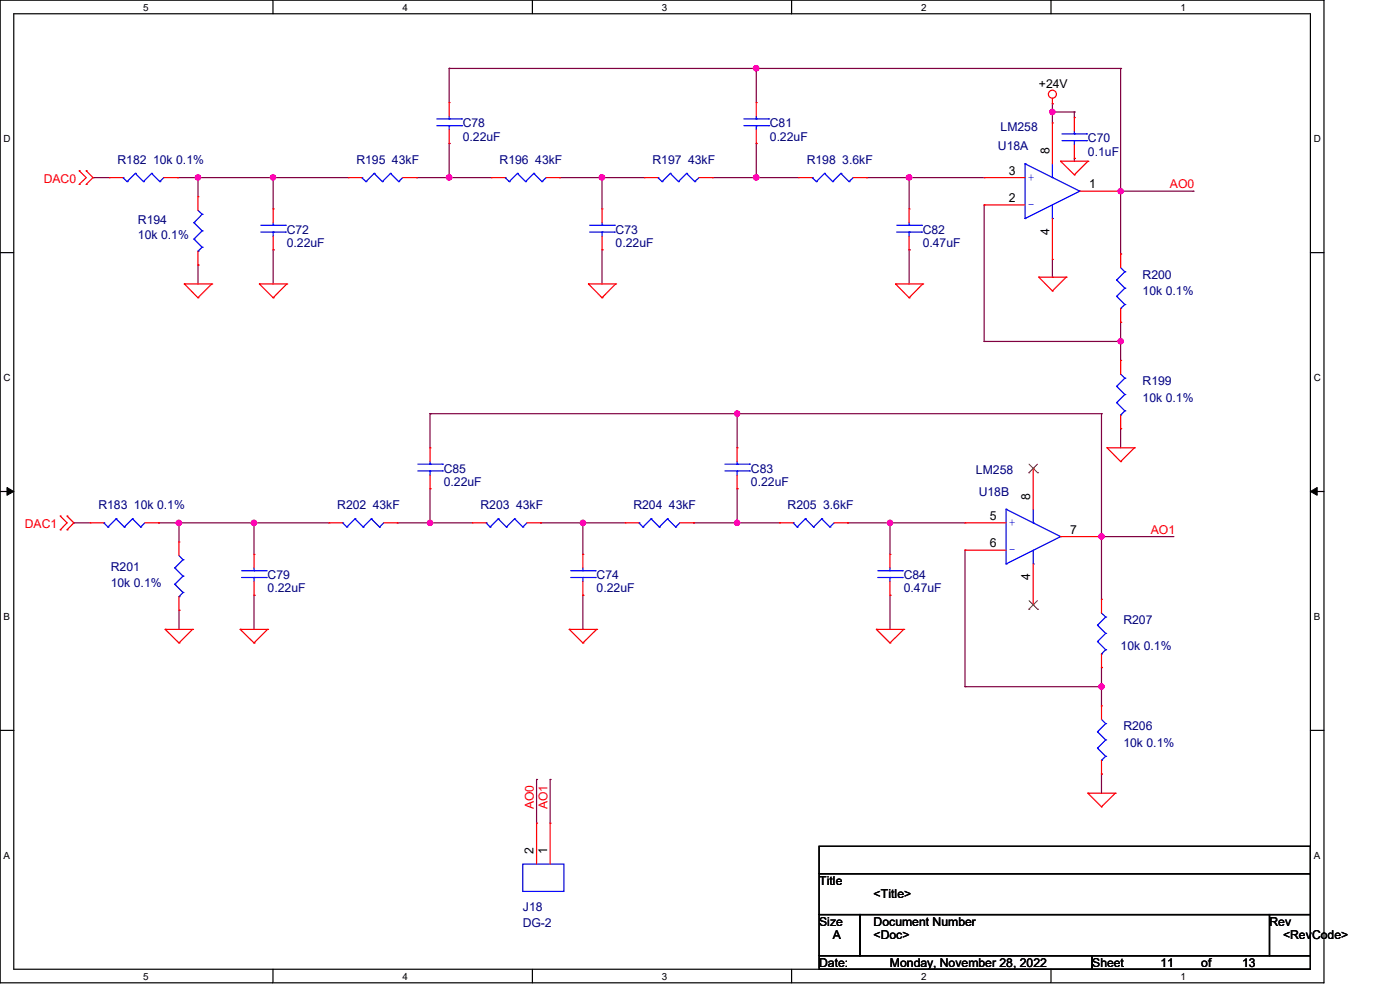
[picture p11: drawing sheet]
<svg xmlns="http://www.w3.org/2000/svg" width="297mm" height="210mm" viewBox="0 0 297 210" stroke-linecap="round" stroke-linejoin="round" font-family="sans-serif">
<path d="M0 0h280.9v208.5h-280.9zM2.9 2.9h275.1v202.7h-275.1z" fill="none" stroke="#000" stroke-width=".25"/>
<g fill="#fff">
<path d="M30.4 .3h1.1v2.4h-1.1z"/>
<path d="M30.4 205.9h1.1v2.3h-1.1z"/>
</g>
<path d="M57.9 0v2.9M57.9 205.6v2.9" fill="none" stroke="#000" stroke-width=".25"/>
<g fill="#fff">
<path d="M85.4 .3h1.1v2.4h-1.1z"/>
<path d="M85.4 205.9h1.1v2.3h-1.1z"/>
</g>
<path d="M112.9 0v2.9M112.9 205.6v2.9" fill="none" stroke="#000" stroke-width=".25"/>
<g fill="#fff">
<path d="M140.4 .3h1.2v2.4h-1.2z"/>
<path d="M140.4 205.9h1.2v2.3h-1.2z"/>
</g>
<path d="M167.9 0v2.9M167.9 205.6v2.9" fill="none" stroke="#000" stroke-width=".25"/>
<g fill="#fff">
<path d="M195.4 .3h1.2v2.4h-1.2z"/>
<path d="M195.4 205.9h1.2v2.3h-1.2z"/>
</g>
<path d="M223 0v2.9M223 205.6v2.9" fill="none" stroke="#000" stroke-width=".25"/>
<g fill="#fff">
<path d="M250.4 .3h1.2v2.4h-1.2z"/>
<path d="M250.4 205.9h1.2v2.3h-1.2z"/>
<path d="M.8 28.2h1.4v2.4h-1.4z"/>
<path d="M278.7 28.2h1.5v2.4h-1.5z"/>
<path d="M.8 78.9h1.4v2.3h-1.4z"/>
<path d="M278.7 78.9h1.5v2.3h-1.5z"/>
</g>
<path d="M0 53.6h2.9M278 53.6h2.9" fill="none" stroke="#000" stroke-width=".25"/>
<g fill="#fff">
<path d="M.8 129.6h1.3v2.3h-1.3z"/>
<path d="M278.7 129.6h1.4v2.3h-1.4z"/>
</g>
<path d="M0 104.3h2.9M278 104.3h2.9" fill="none" stroke="#000" stroke-width=".25"/>
<path d="M1.5 103.4l1.4 .9-1.4 .8zM278 104.3l1.4-.9v1.7z" fill="#000" stroke="#000" stroke-width=".21"/>
<g fill="#fff">
<path d="M.8 180.3h1.3v2.3h-1.3z"/>
<path d="M278.7 180.3h1.4v2.3h-1.4z"/>
</g>
<path d="M0 154.9h2.9M278 154.9h2.9M173.8 179.5h104.2v5.8h-104.2zM173.8 185.3h104.2v8.7h-104.2zM173.8 194h8.7v8.7h-8.7zM182.5 194h86.8v8.7h-86.8zM269.3 194h8.7v8.7h-8.7zM173.8 202.7h57.9v2.9h-57.9zM231.7 202.7h46.3v2.9h-46.3z" fill="none" stroke="#000" stroke-width=".25"/>
<g fill="none" stroke="#800040" stroke-width=".25">
<path d="M95.3 14.5h.1M95.3 14.5v7.3M95.3 14.5h142.4M160.4 14.5h.1M160.4 14.5v7.3M237.7 14.5h.1M237.7 14.5v39.4M19.7 37.7h.1M19.7 37.7h3.5M37.7 37.7h.1M37.7 37.7h36.2M42 37.7h.1"/>
<path d="M42 37.7v4M58 37.7h.1M58 37.7v6.6M88.3 37.7h.1M88.3 37.7h16M95.3 37.7h.1M95.3 30.4h.1M95.3 30.4v7.3M118.7 37.7h.1M118.7 37.7h18M127.7 37.7h.1M127.7 37.7v6.6"/>
<path d="M151.2 37.7h18.2M160.4 30.4h.1M160.4 37.7h.1M160.4 30.4v7.3M183.9 37.7h.1M183.9 37.7h24.9M192.9 37.7h.1M192.9 37.7v6.6M223.3 23.7h.1M223.3 22h.1M223.3 22v4.1M223.3 23.7h4.6"/>
<path d="M227.9 33.6h.1M227.9 23.7h.1M227.9 23.7v1.2M227.9 33.6v.6M42 56.2h.1M42 56.2v4M58 53h.1M58 53v7.2M127.7 53h.1M127.7 53v7.2M192.9 53h.1M192.9 53v7.2"/>
<path d="M208.8 43.5v28.9M223.3 58.8h.1M223.3 55v3.8M237.7 40.6h.1M237.7 53.9h.1M237.7 40.6h15.4M253.1 40.6h.1M208.8 72.4h.1M208.8 72.4h28.9M237.7 72.4h.1M237.7 68.4h.1M237.7 68.4v8.1"/>
<path d="M91.2 87.8h.1M91.2 87.8v7.2M91.2 87.8h142.5M156.4 87.8h.1M156.4 87.8v7.2M233.7 87.8h.1M233.7 87.8v39.3M237.7 90.9h.1M237.7 90.9v4.1M15.7 110.9h.1M15.7 110.9h3.4M33.6 110.9h.1"/>
<path d="M33.6 110.9h36.2M38 110.9h.1M38 110.9v4.1M53.9 110.9h.1M53.9 110.9v6.7M84.3 110.9h.1M84.3 110.9h15.9M91.2 110.9h.1M91.2 103.7h.1M91.2 103.7v7.2M114.7 110.9h.1M114.7 110.9h17.9"/>
<path d="M123.7 110.9h.1M123.7 110.9v6.7M147.1 110.9h.1M147.1 110.9h18.3M156.4 103.7h.1M156.4 110.9h.1M156.4 103.7v7.2M179.8 110.9h.1M179.8 110.9h24.9M188.8 110.9h.1M188.8 110.9v6.7M204.7 116.7h.1"/>
<path d="M204.7 116.7v29M233.7 113.8h.1M233.7 113.8h15.3M38 129.5h.1M38 129.5v4M53.9 126.3h.1M53.9 126.3v7.2M123.7 126.3h.1M123.7 126.3v7.2M188.8 126.3h.1M188.8 126.3v7.2M204.7 145.7h.1"/>
<path d="M204.7 145.7h29M233.7 145.7h.1M233.7 141.6h.1M233.7 141.6v8.1M113.8 165.4h.1M113.8 165.4v9.2M116.7 165.4h.1M116.7 165.4v9.2M233.7 164.2h.1M233.7 164.2v4.1"/>
</g>
<g fill="#f0f" stroke="#f0f" stroke-width=".25">
<circle cx="223.3" cy="23.7" r=".55"/>
<circle cx="42" cy="37.6" r=".55"/>
<circle cx="57.9" cy="37.6" r=".55"/>
<circle cx="95.3" cy="37.6" r=".56"/>
<circle cx="160.4" cy="14.5" r=".56"/>
<circle cx="127.7" cy="37.6" r=".56"/>
<circle cx="160.4" cy="37.6" r=".56"/>
<circle cx="192.9" cy="37.6" r=".56"/>
<circle cx="237.7" cy="72.4" r=".55"/>
<circle cx="237.7" cy="40.6" r=".55"/>
<circle cx="53.9" cy="110.9" r=".56"/>
<circle cx="91.2" cy="110.9" r=".55"/>
<circle cx="156.4" cy="87.7" r=".55"/>
<circle cx="123.7" cy="110.9" r=".55"/>
<circle cx="156.4" cy="110.9" r=".55"/>
<circle cx="188.8" cy="110.9" r=".55"/>
<circle cx="233.7" cy="145.6" r=".55"/>
<circle cx="233.7" cy="113.8" r=".55"/>
<circle cx="37.9" cy="110.9" r=".55"/>
</g>
<g fill="none" stroke="#f00" stroke-width=".25">
<path d="M16.8 36.2h.1M16.8 39.1h.1M16.8 36.2l1.5 1.5-1.5 1.4M18.3 39.1h.1M18.3 36.2h.1M18.3 36.2l1.4 1.5-1.4 1.4M23.2 37.7h.1M23.2 37.7h2.9M34.8 37.7h2.9M37.7 37.7h.1M73.9 37.7h.1M73.9 37.7h2.9"/>
<path d="M85.4 37.7h2.9M88.3 37.7h.1M95.3 21.8h.1M95.3 30.4h.1M95.3 21.8v2.8M95.3 27.5v2.9M104.3 37.7h.1M104.3 37.7h2.8M115.9 37.7h2.8M118.7 37.7h.1M136.7 37.7h.1M136.7 37.7h2.9"/>
<path d="M148.3 37.7h2.9M151.2 37.7h.1M160.4 21.8h.1M160.4 30.4h.1M160.4 21.8v2.8M160.4 27.5v2.9M169.4 37.7h.1M169.4 37.7h2.9M181 37.7h2.9M183.9 37.7h.1M208.8 37.7h.1M208.8 37.7h8.7"/>
<path d="M223.3 22h.1M223.3 26.1h.1M223.3 20.9v1.1M223.3 26.1v8.7M225 34.2h.1M225 34.2h5.8M225 34.2l2.9 2.9M227.9 37.1h.1M227.9 24.9h.1M227.9 33.6h.1M227.9 24.9v2.9M227.9 30.7v2.9"/>
<path d="M230.8 34.2h.1M230.8 34.2l-2.9 2.9M42 41.7h.1M42 56.2h.1M42 41.7v2.9M42 53.3v2.9M58 44.3h.1M58 53h.1M58 44.3v2.9M58 50.1v2.9M127.7 44.3h.1M127.7 53h.1"/>
<path d="M127.7 44.3v2.9M127.7 50.1v2.9M192.9 44.3h.1M192.9 53h.1M192.9 44.3v2.9M192.9 50.1v2.9M208.8 43.5h.1M208.8 43.5h8.7M220.4 58.8h.1M220.4 58.8h5.8M220.4 58.8l2.9 2.9M223.3 55h.1"/>
<path d="M223.3 46.4v8.6M226.2 58.8h.1M226.2 58.8l-2.9 2.9M229.1 40.6h8.6M237.7 40.6h.1M237.7 53.9h.1M237.7 53.9v2.9M39.1 60.2h.1M39.1 60.2h5.8M39.1 60.2l2.9 3M42 63.2h.1M44.9 60.2h.1"/>
<path d="M44.9 60.2l-2.9 3M55 60.2h.1M55 60.2h5.8M55 60.2l3 3M58 63.2h.1M60.8 60.2h.1M60.8 60.2l-2.8 3M124.8 60.2h.1M124.8 60.2h5.8M124.8 60.2l2.9 3M127.7 63.2h.1M130.6 60.2h.1"/>
<path d="M130.6 60.2l-2.9 3M190 60.2h.1M190 60.2h5.7M190 60.2l2.9 3M192.9 63.2h.1M195.7 60.2h.1M195.7 60.2l-2.8 3M223.3 61.7h.1M237.7 68.4h.1M237.7 76.5h.1M237.7 65.4v3M237.7 76.5v2.9"/>
<path d="M91.2 95h.1M91.2 95v2.9M156.4 95h.1M156.4 95v2.9M219.2 99.4h.1M219.2 99.4v8.6M234.9 95h.1M234.9 95h5.8M234.9 95l2.8 2.9M237.7 97.9h.1M237.7 90.9h.1M237.7 88.1v2.8"/>
<path d="M240.7 95h.1M240.7 95l-3 2.9M12.8 109.5h.1M12.8 112.4h.1M12.8 109.5l1.4 1.4-1.4 1.5M14.2 112.4h.1M14.2 109.5h.1M14.2 109.5l1.5 1.4-1.5 1.5M19.1 110.9h.1M19.1 110.9h2.9M30.7 110.9h2.9M33.6 110.9h.1"/>
<path d="M38 115h.1M38 115v2.9M53.9 117.6h.1M53.9 117.6v2.9M69.8 110.9h.1M69.8 110.9h2.9M81.4 110.9h2.9M84.3 110.9h.1M91.2 103.7h.1M91.2 100.8v2.9M100.2 110.9h.1M100.2 110.9h2.9"/>
<path d="M111.8 110.9h2.9M114.7 110.9h.1M123.7 117.6h.1M123.7 117.6v2.9M132.6 110.9h.1M132.6 110.9h3M144.2 110.9h2.9M147.1 110.9h.1M156.4 103.7h.1M156.4 100.8v2.9M165.4 110.9h.1M165.4 110.9h2.9"/>
<path d="M177 110.9h2.8M179.8 110.9h.1M188.8 117.6h.1M188.8 117.6v2.9M204.7 110.9h.1M204.7 116.7h.1M204.7 110.9h8.7M204.7 116.7h8.7M219.2 119.6v8.7M225 113.8h8.7M233.7 113.8h.1M35.1 133.5h.1"/>
<path d="M35.1 133.5h5.8M35.1 133.5l2.9 2.9M38 136.4h.1M38 129.5h.1M38 126.6v2.9M40.9 133.5h.1M40.9 133.5l-2.9 2.9M51 133.5h.1M51 133.5h5.8M51 133.5l2.9 2.9M53.9 136.4h.1M53.9 126.3h.1"/>
<path d="M53.9 123.4v2.9M56.8 133.5h.1M56.8 133.5l-2.9 2.9M120.8 133.5h.1M120.8 133.5h5.8M120.8 133.5l2.9 2.9M123.7 136.4h.1M123.7 126.3h.1M123.7 123.4v2.9M126.6 133.5h.1M126.6 133.5l-2.9 2.9M185.9 133.5h.1"/>
<path d="M185.9 133.5h5.8M185.9 133.5l2.9 2.9M188.8 136.4h.1M188.8 126.3h.1M188.8 123.4v2.9M191.7 133.5h.1M191.7 133.5l-2.9 2.9M219.2 128.3h.1M233.7 127.1h.1M233.7 127.1v2.9M233.7 138.7v2.9M233.7 149.7h.1"/>
<path d="M233.7 141.6h.1M233.7 149.7v2.9M113.8 174.6h.1M113.8 174.6v8.7M116.7 174.6h.1M116.7 174.6v8.7M230.8 168.3h.1M230.8 168.3h5.8M230.8 168.3l2.9 2.9M233.7 171.2h.1M233.7 164.2h.1M233.7 161.3v2.9"/>
<path d="M236.6 168.3h.1M236.6 168.3l-2.9 2.9"/>
<circle cx="223.3" cy="20" r=".85"/>
</g>
<g fill="none" stroke="#00f" stroke-width=".25">
<path d="M26.1 37.7h.1M26.1 37.7l.9 .8M27 38.5h.1M28.7 36.8h.1M28.7 36.8l1.7 1.7M28.7 36.8l-1.7 1.7M30.4 38.5h.1M32.2 36.8h.1M32.2 36.8l1.7 1.7M32.2 36.8l-1.8 1.7M33.9 38.5h.1M34.8 37.7l-.9 .8"/>
<path d="M76.8 37.7h.1M76.8 37.7l.8 .8M77.6 38.5h.1M79.4 36.8h.1M79.4 36.8l1.7 1.7M79.4 36.8l-1.8 1.7M81.1 38.5h.1M82.8 36.8h.1M82.8 36.8l1.8 1.7M82.8 36.8l-1.7 1.7M84.6 38.5h.1M85.4 37.7l-.8 .8"/>
<path d="M92.7 26.7h5.2M92.7 25.2h5.2M95.3 25.2h.1M95.3 26.7h.1M95.3 24.6v.6M95.3 26.7v.8M97.9 26.7h.1M97.9 25.2h.1M107.1 37.7h.1M107.1 37.7l.9 .8M108 38.5h.1M109.8 36.8h.1"/>
<path d="M109.8 36.8l1.7 1.7M109.8 36.8l-1.8 1.7M111.5 38.5h.1M113.2 36.8h.1M113.2 36.8l1.8 1.7M113.2 36.8l-1.7 1.7M115 38.5h.1M115.9 37.7l-.9 .8M139.6 37.7h.1M139.6 37.7l.9 .8M140.5 38.5h.1M142.2 36.8h.1"/>
<path d="M142.2 36.8l1.7 1.7M142.2 36.8l-1.7 1.7M143.9 38.5h.1M145.7 36.8h.1M145.7 36.8l1.7 1.7M145.7 36.8l-1.8 1.7M147.4 38.5h.1M148.3 37.7l-.9 .8M157.8 26.7h5.3M157.8 25.2h5.3M160.4 25.2h.1M160.4 26.7h.1"/>
<path d="M160.4 24.6v.6M160.4 26.7v.8M163.1 26.7h.1M163.1 25.2h.1M172.3 37.7h.1M172.3 37.7l.9 .8M173.2 38.5h.1M174.9 36.8h.1M174.9 36.8l1.8 1.7M174.9 36.8l-1.7 1.7M176.7 38.5h.1M178.4 36.8h.1"/>
<path d="M178.4 36.8l1.7 1.7M178.4 36.8l-1.7 1.7M180.1 38.5h.1M181 37.7l-.9 .8M217.5 34.8h.1M217.5 34.8l11.6 5.8M217.5 34.8v11.6M223.3 37.7h.1M223.3 34.8v2.9M225.3 29.8h5.2M225.3 28.4h5.2M227.9 28.4h.1"/>
<path d="M227.9 29.8h.1M227.9 27.8v.6M227.9 29.8v.9M230.5 29.8h.1M230.5 28.4h.1M41.1 47.2h.1M41.1 50.7h.1M41.1 47.2l1.8 1.8M41.1 50.7l1.8 1.8M42 53.3h.1M42 44.6l.9 .9M42.9 45.5h.1"/>
<path d="M42.9 49h.1M42.9 52.5h.1M42.9 45.5l-1.8 1.7M42.9 49l-1.8 1.7M42.9 52.5l-.9 .8M55.3 49.2h5.2M55.3 47.8h5.2M58 47.8h.1M58 49.2h.1M58 47.2v.6M58 49.2v.9M60.5 49.2h.1"/>
<path d="M60.5 47.8h.1M125.1 49.2h5.2M125.1 47.8h5.2M127.7 47.8h.1M127.7 49.2h.1M127.7 47.2v.6M127.7 49.2v.9M130.3 49.2h.1M130.3 47.8h.1M190.2 49.2h5.3M190.2 47.8h5.3M192.9 47.8h.1"/>
<path d="M192.9 49.2h.1M192.9 47.2v.6M192.9 49.2v.9M195.5 49.2h.1M195.5 47.8h.1M217.5 46.4h.1M223.3 46.4h.1M223.3 43.5v2.9M229.1 40.6h.1M229.1 40.6l-11.6 5.8M236.9 59.4h.1M236.9 59.4l1.7 1.7"/>
<path d="M237.7 56.8l.9 .9M238.6 57.7h.1M238.6 57.7l-1.7 1.7M236.9 62.9h.1M236.9 62.9l1.7 1.7M237.7 65.4h.1M237.7 79.4l.9 .8M238.6 61.1h.1M238.6 64.6h.1M238.6 61.1l-1.7 1.8M238.6 64.6l-.9 .8M88.6 99.9h5.3"/>
<path d="M88.6 98.5h5.3M91.2 98.5h.1M91.2 99.9h.1M91.2 97.9v.6M91.2 99.9v.9M93.9 99.9h.1M93.9 98.5h.1M153.8 99.9h5.2M153.8 98.5h5.2M156.4 98.5h.1M156.4 99.9h.1M156.4 97.9v.6"/>
<path d="M156.4 99.9v.9M159 99.9h.1M159 98.5h.1M236.9 82h.1M236.9 85.4h.1M236.9 82l1.7 1.7M236.9 85.4l1.7 1.8M237.7 88.1h.1M238.6 80.2h.1M238.6 83.7h.1M238.6 87.2h.1M238.6 80.2l-1.7 1.8"/>
<path d="M238.6 83.7l-1.7 1.7M238.6 87.2l-.9 .9M22 110.9h.1M22 110.9l.9 .9M22.9 111.8h.1M24.6 110.1h.1M24.6 110.1l1.8 1.7M24.6 110.1l-1.7 1.7M26.4 111.8h.1M28.1 110.1h.1M28.1 110.1l1.7 1.7M28.1 110.1l-1.7 1.7"/>
<path d="M29.8 111.8h.1M30.7 110.9l-.9 .9M38 117.9l.8 .8M38.8 118.7h.1M38.8 118.7l-1.7 1.8M72.7 110.9h.1M72.7 110.9l.9 .9M73.6 111.8h.1M75.3 110.1h.1M75.3 110.1l1.7 1.7M75.3 110.1l-1.7 1.7M77 111.8h.1"/>
<path d="M78.8 110.1h.1M78.8 110.1l1.7 1.7M78.8 110.1l-1.8 1.7M80.5 111.8h.1M81.4 110.9l-.9 .9M103.1 110.9h.1M103.1 110.9l.9 .9M104 111.8h.1M105.7 110.1h.1M105.7 110.1l1.7 1.7M105.7 110.1l-1.7 1.7M107.4 111.8h.1"/>
<path d="M109.2 110.1h.1M109.2 110.1l1.7 1.7M109.2 110.1l-1.8 1.7M110.9 111.8h.1M111.8 110.9l-.9 .9M135.6 110.9h.1M135.6 110.9l.8 .9M136.4 111.8h.1M138.1 110.1h.1M138.1 110.1l1.8 1.7M138.1 110.1l-1.7 1.7M139.9 111.8h.1"/>
<path d="M141.6 110.1h.1M141.6 110.1l1.7 1.7M141.6 110.1l-1.7 1.7M143.3 111.8h.1M144.2 110.9l-.9 .9M168.3 110.9h.1M168.3 110.9l.8 .9M169.1 111.8h.1M170.9 110.1h.1M170.9 110.1l1.7 1.7M170.9 110.1l-1.8 1.7M172.6 111.8h.1"/>
<path d="M174.3 110.1h.1M174.3 110.1l1.8 1.7M174.3 110.1l-1.7 1.7M176.1 111.8h.1M177 110.9l-.9 .9M213.4 119.6h.1M213.4 108h.1M213.4 108l11.6 5.8M213.4 108v11.6M219.2 110.9h.1M219.2 119.6h.1M219.2 108v2.9"/>
<path d="M219.2 116.7v2.9M225 113.8h.1M225 113.8l-11.6 5.8M37.1 120.5h.1M37.1 124h.1M37.1 120.5l1.7 1.7M37.1 124l1.7 1.7M38 126.6h.1M38.8 122.2h.1M38.8 125.7h.1M38.8 122.2l-1.7 1.8M38.8 125.7l-.8 .9"/>
<path d="M51.3 122.5h5.2M51.3 121.1h5.2M53.9 121.1h.1M53.9 122.5h.1M53.9 120.5v.6M53.9 122.5v.9M56.5 122.5h.1M56.5 121.1h.1M121.1 122.5h5.2M121.1 121.1h5.2M123.7 121.1h.1M123.7 122.5h.1"/>
<path d="M123.7 120.5v.6M123.7 122.5v.9M126.3 122.5h.1M126.3 121.1h.1M186.2 122.5h5.2M186.2 121.1h5.2M188.8 121.1h.1M188.8 122.5h.1M188.8 120.5v.6M188.8 122.5v.9M191.4 122.5h.1M191.4 121.1h.1"/>
<path d="M232.8 132.6h.1M232.8 136.1h.1M232.8 132.6l1.8 1.8M232.8 136.1l1.8 1.7M233.7 138.7h.1M233.7 130l.9 .9M234.6 130.9h.1M234.6 134.4h.1M234.6 137.8h.1M234.6 130.9l-1.8 1.7M234.6 134.4l-1.8 1.7M234.6 137.8l-.9 .9"/>
<path d="M232.8 155.2h.1M232.8 158.7h.1M232.8 155.2l1.8 1.8M232.8 158.7l1.8 1.7M233.7 152.6l.9 .9M234.6 153.5h.1M234.6 157h.1M234.6 153.5l-1.8 1.7M234.6 157l-1.8 1.7M233.7 161.3h.1M234.6 160.4h.1M234.6 160.4l-.9 .9"/>
<path d="M110.9 183.3h8.7v5.8h-8.7z"/>
</g>
<path d="M218.3 98.5l1.8 1.8M220.1 98.5l-1.8 1.8M218.3 100.3h.1M220.1 100.3h.1M218.3 129.2h.1M218.3 127.4l1.8 1.8M220.1 127.4l-1.8 1.8M220.1 129.2h.1" fill="none" stroke="#804000" stroke-width=".21"/>
<g font-size="2.6">
<text x="220.4" y="18.6">+24V</text>
<text x="222.6" y="32.7" transform="rotate(-90 222.6 32.7)">8</text>
<text x="214" y="37">3</text>
<text x="231.1" y="39.9">1</text>
<text x="214" y="42.8">2</text>
<text x="222.6" y="49.8" transform="rotate(-90 222.6 49.8)">4</text>
<text x="218.6" y="106" transform="rotate(-90 218.6 106)">8</text>
<text x="210" y="110.3">5</text>
<text x="227" y="113.2">7</text>
<text x="210" y="116.1">6</text>
<text x="218.6" y="123.1" transform="rotate(-90 218.6 123.1)">4</text>
<text x="113.2" y="181.3" transform="rotate(-90 113.2 181.3)">2</text>
<text x="116.1" y="181.3" transform="rotate(-90 116.1 181.3)">1</text>
<text x="173.8" y="187.7">Title</text>
<text x="185.3" y="190.6">&lt;Title&gt;</text>
<text x="173.8" y="196.3">Size</text>
<text x="185.3" y="196.3">Document Number</text>
<text x="269.3" y="196.3">Rev</text>
<text x="176.7" y="199.3">A</text>
<text x="185.3" y="199.3">&lt;Doc&gt;</text>
<text x="272.2" y="199.3">&lt;RevCode&gt;</text>
<text x="173.8" y="205.1">Date:</text>
<text x="188.8" y="205.1">Monday, November 28, 2022</text>
<text x="231.7" y="205.1">Sheet</text>
<text x="246.2" y="205.1">11</text>
<text x="254.8" y="205.1">of</text>
<text x="263.5" y="205.1">13</text>
</g>
<g font-size="2.6" fill="#000080">
<text x="98.2" y="27">C78</text>
<text x="98.2" y="29.8">0.22uF</text>
<text x="163.3" y="27">C81</text>
<text x="163.3" y="29.8">0.22uF</text>
<text x="212.3" y="27.9">LM258</text>
<text x="24.9" y="34.8">R182 10k 0.1%</text>
<text x="75.6" y="34.8">R195 43kF</text>
<text x="106" y="34.8">R196 43kF</text>
<text x="138.4" y="34.8">R197 43kF</text>
<text x="171.2" y="34.8">R198 3.6kF</text>
<text x="211.7" y="31.9">U18A</text>
<text x="230.8" y="30.1">C70</text>
<text x="230.8" y="33.1">0.1uF</text>
<text x="29.3" y="47.5">R194</text>
<text x="29.3" y="50.7">10k 0.1%</text>
<text x="60.8" y="49.6">C72</text>
<text x="60.8" y="52.5">0.22uF</text>
<text x="130.6" y="49.6">C73</text>
<text x="130.6" y="52.5">0.22uF</text>
<text x="195.7" y="49.6">C82</text>
<text x="195.7" y="52.5">0.47uF</text>
<text x="242.4" y="59.1">R200</text>
<text x="242.4" y="62.6">10k 0.1%</text>
<text x="242.4" y="81.7">R199</text>
<text x="242.4" y="85.2">10k 0.1%</text>
<text x="94.1" y="100.2">C85</text>
<text x="159.3" y="100.2">C83</text>
<text x="207.1" y="100.5">LM258</text>
<text x="94.1" y="103.1">0.22uF</text>
<text x="159.3" y="103.1">0.22uF</text>
<text x="207.6" y="105.2">U18B</text>
<text x="20.9" y="108">R183 10k 0.1%</text>
<text x="71.5" y="108">R202 43kF</text>
<text x="101.9" y="108">R203 43kF</text>
<text x="134.4" y="108">R204 43kF</text>
<text x="167.1" y="108">R205 3.6kF</text>
<text x="23.5" y="121.1">R201</text>
<text x="23.5" y="124.5">10k 0.1%</text>
<text x="56.8" y="122.8">C79</text>
<text x="56.8" y="125.7">0.22uF</text>
<text x="126.6" y="122.8">C74</text>
<text x="126.6" y="125.7">0.22uF</text>
<text x="191.7" y="122.8">C84</text>
<text x="191.7" y="125.7">0.47uF</text>
<text x="237.7" y="137.9">10k 0.1%</text>
<text x="238.3" y="132.4">R207</text>
<text x="238.3" y="154.9">R206</text>
<text x="238.3" y="158.4">10k 0.1%</text>
<text x="110.9" y="193.2">J18</text>
<text x="110.9" y="196.6">DG-2</text>
</g>
<g font-size="2.6" fill="#f00">
<text x="9.3" y="38.8">DAC0</text>
<text x="248.2" y="40">AO0</text>
<text x="5.2" y="112.1">DAC1</text>
<text x="244.1" y="113.2">AO1</text>
<text x="113.2" y="171.7" transform="rotate(-90 113.2 171.7)">AO0</text>
<text x="116.1" y="171.7" transform="rotate(-90 116.1 171.7)">AO1</text>
</g>
<g font-size="2.6" fill="#00f">
<text x="218.1" y="38.3">+</text>
<text x="218.1" y="44.1">-</text>
<text x="214" y="111.5">+</text>
<text x="214" y="117.3">-</text>
</g>
<g font-size="2.1">
<text x="30.4" y="2.2">5</text>
<text x="85.4" y="2.2">4</text>
<text x="140.4" y="2.2">3</text>
<text x="195.4" y="2.2">2</text>
<text x="250.4" y="2.2">1</text>
<text x=".8" y="30.1">D</text>
<text x="278.7" y="30.1">D</text>
<text x=".8" y="80.8">C</text>
<text x="278.7" y="80.8">C</text>
<text x=".8" y="131.5">B</text>
<text x="278.7" y="131.5">B</text>
<text x=".8" y="182.2">A</text>
<text x="278.7" y="182.2">A</text>
<text x="30.4" y="207.8">5</text>
<text x="85.4" y="207.8">4</text>
<text x="140.4" y="207.8">3</text>
<text x="195.4" y="207.8">2</text>
<text x="250.4" y="207.8">1</text>
</g>
</svg>
